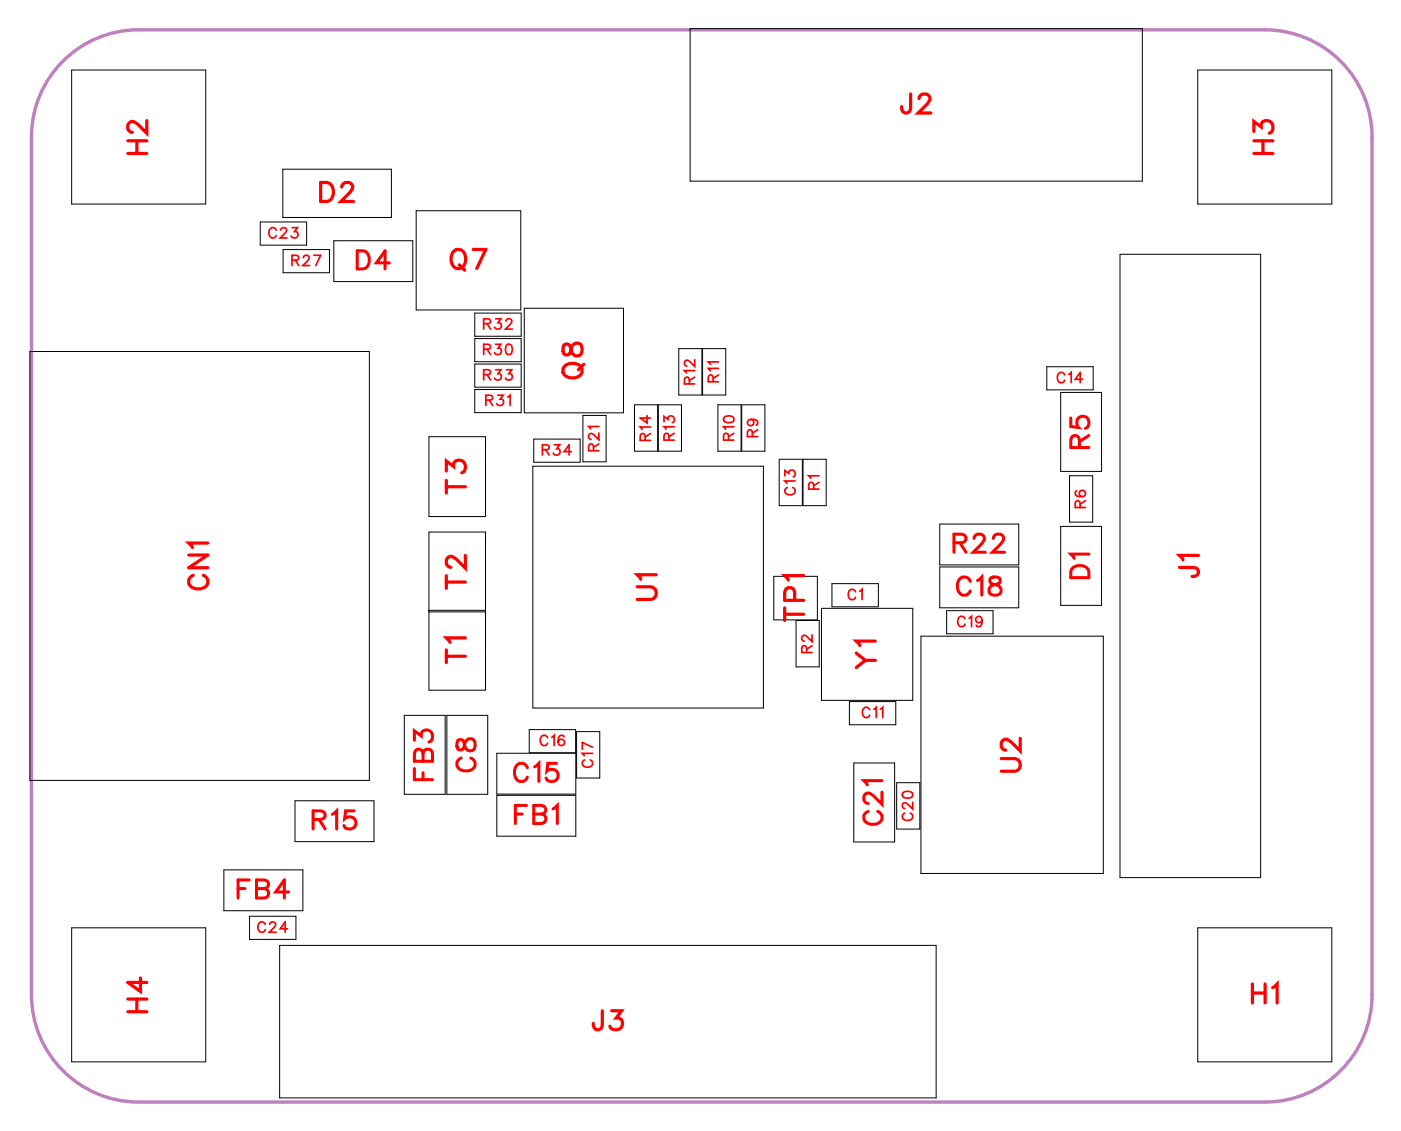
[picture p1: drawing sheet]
<svg xmlns="http://www.w3.org/2000/svg" width="52mm" height="42mm" viewBox="0 0 52 42" stroke-linecap="round" stroke-linejoin="round" font-family="sans-serif">
<path d="M2.3 2.3a4 4 0 0 1 2.9-1.2h42a4 4 0 0 1 4 4v32a4 4 0 0 1-4 4h-42a4 4 0 0 1-4-4v-32a4 4 0 0 1 1.1-2.8z" fill="none" stroke="#bf80bf" stroke-width=".13"/>
<g fill="none" stroke="#000" stroke-width=".04">
<path d="M1.1 13.1h12.7v16h-12.7zM2.7 2.6h5v5h-5zM9.7 8.3h1.7v.8h-1.7zM10.5 6.3h4.1v1.8h-4.1zM10.6 9.3h1.7v.9h-1.7zM12.4 9h3v1.5h-3zM15.5 7.9h3.9v3.7h-3.9zM16 16.3h2.1v3h-2.1zM16 19.8h2.1v5.9h-2.1zM17.7 14.5h1.7v.9h-1.7zM17.7 11.7h1.7v.8h-1.7zM17.7 12.6h1.7v.9h-1.7z"/>
<path d="M17.7 13.6h1.7v.8h-1.7zM19.6 11.5h3.7v3.9h-3.7zM19.9 17.4h8.6v9h-8.6zM19.9 16.4h1.7v.8h-1.7zM21.7 15.5h.9v1.7h-.9zM23.7 15.1h1.7v1.7h-1.7zM24.5 15.1v1.7M25.3 13h1.8v1.7h-1.8zM25.7 1.1h16.9v5.7h-16.9zM26.2 13v1.7M26.8 15.1h1.7v1.7h-1.7zM27.6 15.1v1.7"/>
<path d="M27.7 15.1v1.7M29.1 17.1h1.7v1.8h-1.7zM29.9 17.1v1.8M35 19.6h3v1.5h-3zM39 13.7h1.8v.8h-1.8zM39.6 19.6h1.5v3h-1.5zM39.6 14.6h1.5v3h-1.5zM39.9 17.7h.9v1.8h-.9zM41.8 9.5h5.2v23.2h-5.2zM44.7 2.6h5v5h-5zM2.7 34.6h5v5h-5zM8.3 32.5h3v1.5h-3z"/>
<path d="M9.3 34.2h1.7v.8h-1.7zM10.4 35.3h24.5v5.7h-24.5zM11 29.9h2.9v1.5h-2.9zM15.1 26.7h1.5v2.9h-1.5zM16 22.8h2.1M16.7 26.7h1.5v2.9h-1.5zM18.5 29.7h3v1.5h-3zM21.5 28.1h-1.8v-.9h1.8v2.4h-3v-1.5h3M21.5 27.3h.9v1.7h-.9zM28.9 21.5h1.6v1.6h-1.6zM29.7 23.1h.9v1.8h-.9zM30.6 22.7h3.4v3.4h-3.4z"/>
<path d="M31 21.8h1.8v.8h-1.8zM31.7 26.2h1.7v.8h-1.7zM31.8 28.5h1.6v2.9h-1.6zM33.4 29.2h.9v1.7h-.9zM34.3 23.7h6.8v8.9h-6.8zM35 21.2h3v1.5h-3zM35.3 22.8h1.7v.8h-1.7zM44.7 34.6h5v5h-5z"/>
</g>
<g fill="none" stroke="#f00" stroke-width=".06">
<path d="M10.3 8.6a.14 .14 0 0 0-.2-.1 .14 .14 0 0 0-.1 .1v.1a.14 .14 0 0 0 .1 .2 .14 .14 0 0 0 .2-.1M10.5 8.6v-.1l.2 .1-.2 .3h.2M10.9 9.7h.2v-.1l-.2-.1v.4M10.9 8.5h.2l-.1 .1a.13 .13 0 0 1 .1 .2 .13 .13 0 0 1-.2 0M11 9.7l.1 .2M11.3 9.6l.1-.1 .1 .1-.2 .3h.3M11.7 9.5h.3l-.2 .4M18 13h.3v-.1l-.3-.1v.4M18 12.1h.3v-.2h-.3v.4M18 14h.3v-.2h-.3v.4M18.1 14.9h.2l.1-.1-.3-.1v.4M18.2 13l.1 .2"/>
<path d="M18.2 12.1l.1 .2M18.2 14l.1 .2M18.2 14.9l.2 .2M18.5 12.8h.2l-.1 .2a.13 .13 0 0 1 .1 .2 .15 .15 0 0 1-.3 0M18.5 11.9h.2l-.1 .1a.13 .13 0 0 1 .1 .2 .15 .15 0 0 1-.3 0M18.5 13.8h.2l-.1 .1a.13 .13 0 0 1 .1 .2 .15 .15 0 0 1-.3 0M18.6 14.7h.2l-.1 .2a.13 .13 0 0 1 0 .2 .13 .13 0 0 1-.2 0M18.9 12v-.1l.2 .1-.2 .3h.2M18.9 13.8h.2l-.1 .1a.13 .13 0 0 1 .1 .2 .13 .13 0 0 1-.2 0M18.9 14.8l.1-.1v.4M20.2 16.8h.2l.1-.2h-.3v.4M20.4 16.8l.1 .2"/>
<path d="M20.7 16.6h.2l-.1 .1a.13 .13 0 0 1 .1 .2 .15 .15 0 0 1-.3 0M21.3 16.8h-.3l.2-.2v.4M22.1 16.8v-.2h-.1v.2h.3M22.3 16.2v.2l-.3-.2v.1v.1M22.3 15.9h-.3v.1M22.3 16.6l-.2 .1M24.1 16.4l-.1-.2h-.1v.2h.4M24.1 15.5v.3l-.2-.2h.4M24.3 15.9h-.4l.1 .1M24.3 16.2l-.2 .1M24.8 15.7v-.2l.1 .1a.13 .13 0 0 1 .2-.1 .15 .15 0 0 1 0 .3M24.9 16.4v-.2h-.1v.2h.3"/>
<path d="M25.1 15.9h-.3v.1M25.1 16.2l-.2 .1M25.7 14.3v-.2h-.1l-.1 .2h.4M25.9 13.8h-.4l.1 .1M25.9 13.4v.3l-.3-.3-.1 .2 .1 .1M25.9 14.1l-.2 .1M26.6 14.2v-.2h-.1l-.1 .2h.4M26.8 13.7h-.4l.1 .1M26.8 13.5h-.4l.1 .1M26.8 14l-.2 .1M27.2 16.4v-.2h-.2v.2h.4M27.4 15.9h-.4l.1 .1"/>
<path d="M27.4 16.2l-.2 .1M28 15.6a.12 .12 0 0 1 .1 .2 .12 .12 0 0 1-.2 .1 .12 .12 0 0 1 0-.2h.3v.2M28.1 16.3l-.1-.2h-.1v.2h.4M28.3 16l-.2 .2M29.3 17.8v-.2l.1 .1a.13 .13 0 0 1 .2-.1 .13 .13 0 0 1 0 .2M29.4 18.2a.14 .14 0 0 0-.1 .1 .14 .14 0 0 0 .1 .2h.1a.14 .14 0 0 0 .2-.2 .14 .14 0 0 0-.1-.1M29.7 17.9h-.4v.1M30.3 18.2v-.2h-.1v.2h.3M30.5 17.7h-.3v.1M30.5 18l-.2 .1M39.7 14a.14 .14 0 0 0-.2-.1 .14 .14 0 0 0-.1 .1v.1a.14 .14 0 0 0 .1 .2 .14 .14 0 0 0 .2-.1M39.9 14l.1-.1v.4"/>
<path d="M40.2 18.3h-.1a.17 .17 0 0 0 .2 .2 .17 .17 0 0 0 .1-.2 .12 .12 0 0 0-.1 .1 .12 .12 0 0 0 .1 .1M40.3 18.9v-.2h-.2v.2h.4M40.4 14.1h-.3l.2-.2v.4M40.5 18.7l-.2 .1M9.9 34.5a.14 .14 0 0 0-.2-.1 .14 .14 0 0 0-.1 .1v.1a.14 .14 0 0 0 .1 .2 .14 .14 0 0 0 .2-.1M10.1 34.5v-.1l.2 .1-.3 .3h.3M10.7 34.6h-.2l.1-.2v.4M20.4 27.5a.14 .14 0 0 0-.1-.1 .14 .14 0 0 0-.1 .2v.1a.14 .14 0 0 0 .1 .1 .14 .14 0 0 0 .1-.1M20.6 27.5l.1-.1v.4M21 27.5a.17 .17 0 0 0-.2 .1 .17 .17 0 0 0 .2 .2 .12 .12 0 0 0 0-.2 .12 .12 0 0 0-.2 .1M21.8 28.3a.14 .14 0 0 0-.1 .2 .14 .14 0 0 0 .2 .1h.1a.14 .14 0 0 0 .1-.1 .14 .14 0 0 0-.1-.2M22.1 28.1h-.4l.1 .1"/>
<path d="M22.1 27.9l-.4-.2v.3M30.1 24.3v-.2h-.2v.2h.4M30.3 23.7v.2l-.3-.2-.1 .1 .1 .1M30.3 24.1l-.2 .1M31.9 22.1a.14 .14 0 0 0-.2-.1 .14 .14 0 0 0-.1 .1v.1a.14 .14 0 0 0 .2 .2 .14 .14 0 0 0 .1-.1M32.1 22.1l.1-.1v.4M32.4 26.5a.14 .14 0 0 0-.1-.1 .14 .14 0 0 0-.1 .1v.1a.14 .14 0 0 0 .1 .2 .14 .14 0 0 0 .1-.1M32.6 26.5l.1-.1v.4M32.8 26.5l.1-.1v.4M33.7 30.3a.14 .14 0 0 0 0 .2 .14 .14 0 0 0 .1 .1h.1a.14 .14 0 0 0 .1-.1 .14 .14 0 0 0-.1-.2M34 29.9v.3l-.3-.3v.2v.1M36 23.1a.14 .14 0 0 0-.2-.1 .14 .14 0 0 0-.1 .1v.1a.14 .14 0 0 0 .1 .2 .14 .14 0 0 0 .2-.1"/>
<path d="M36.1 23.1l.1-.1v.4M36.6 23.1a.12 .12 0 0 1-.1 .1 .12 .12 0 0 1-.1-.2 .12 .12 0 0 1 .2 0v.4l-.2-.1"/>
<circle cx="19" cy="13" r=".17"/>
<circle cx="27.2" cy="15.6" r=".17"/>
<circle cx="33.8" cy="29.6" r=".17"/>
</g>
<g fill="none" stroke="#f00" stroke-width=".11">
<path d="M13.3 9.4h.2a.36 .36 0 0 1 .3 .3 .36 .36 0 0 1-.3 .3h-.2zM14.5 9.8h-.5l.4-.4v.6M39.9 15.6v.3h.3a.24 .24 0 0 1 0-.3 .24 .24 0 0 1 .4 0 .24 .24 0 0 1-.1 .4M40.3 16.7l-.1-.4h-.2l-.1 .4h.7M40.6 16.2l-.3 .3M8.9 33.1h.2M9.3 32.8h-.4v.7M9.6 33.1l.4 .1v.2l-.1 .1h-.3v-.7l.4 .1v.1l-.1 .1M10.8 33.3h-.5l.3-.5v.7M11.7 30.6l.4-.1v-.2l-.4-.1v.7M11.9 30.6l.2 .3M12.4 30.4l.2-.2v.7"/>
<path d="M13.2 30.2h-.3v.3a.24 .24 0 0 1 .3 0 .24 .24 0 0 1 0 .4 .24 .24 0 0 1-.4-.1M15.5 27.6v-.3l.2 .2a.22 .22 0 0 1 .4-.2 .22 .22 0 0 1-.1 .4M15.5 28.7v.4h.6M15.8 28.1l-.2-.2-.1 .1v.4h.6v-.3l-.1-.2-.2 .1v.4M15.8 28.8v.3M17.1 27.6v.3h.2a.28 .28 0 0 1 .1-.3 .28 .28 0 0 1 .3 0v.3a.28 .28 0 0 1-.3 0 .28 .28 0 0 1-.1-.3zM17.2 28.3a.25 .25 0 0 0-.2 .3 .25 .25 0 0 0 .3 .2h.2a.25 .25 0 0 0 .2-.2 .25 .25 0 0 0-.1-.3M19.2 30.4h.3M19.6 30h-.4v.7M19.7 28.6a.25 .25 0 0 0-.3-.1 .25 .25 0 0 0-.2 .2v.2a.25 .25 0 0 0 .2 .3 .25 .25 0 0 0 .3-.2M19.9 30.4h.4l.1 .2-.2 .1h-.3v-.7l.4 .1 .1 .1-.2 .2M19.9 28.6l.2-.1v.7"/>
<path d="M20.6 30.2l.2-.2v.7M20.8 28.5h-.4v.3a.24 .24 0 0 1 .4 0 .24 .24 0 0 1-.1 .3 .24 .24 0 0 1-.3-.1M32.4 30.3a.25 .25 0 0 0-.2 .3 .25 .25 0 0 0 .3 .2h.1a.25 .25 0 0 0 .3-.2 .25 .25 0 0 0-.2-.3M32.9 29.6v.4l-.5-.4-.2 .1 .1 .2 .1 .1M32.9 29.1h-.7l.1 .2M35.6 20.2h.4v-.2l-.4-.1v.7M35.8 20.2l.2 .4M36.2 21.7a.25 .25 0 0 0-.3-.2 .25 .25 0 0 0-.2 .3v.1a.25 .25 0 0 0 .2 .3 .25 .25 0 0 0 .3-.2M36.3 20.1l.1-.1 .2-.1 .1 .2-.4 .5h.4M36.5 21.7l.1-.2v.7M37 21.6v.2h.2l.1 .2a.22 .22 0 0 1-.2 .2 .22 .22 0 0 1-.2-.2l.4-.3v-.1zM37 20.1l.1-.1 .2-.1 .1 .2-.4 .5h.5"/>
<path d="M40 21.2a.38 .38 0 0 1 .6 .1v.2h-.7zM40.6 20.7h-.7l.2 .1"/>
</g>
<g fill="none" stroke="#f00" stroke-width=".12">
<path d="M4.8 5.7h.7M4.8 5.3h.7M5.1 5.3v.4M5.5 4.5v.5l-.4-.4-.2-.1-.1 .2v.1l.1 .1M12 6.8h.2a.38 .38 0 0 1 .2 .4 .38 .38 0 0 1-.2 .3h-.2zM12.7 7l.2-.2h.1l.2 .1-.1 .3-.4 .3h.5M16.6 17.6v-.4l.3 .2a.24 .24 0 0 1 .4-.2 .24 .24 0 0 1-.1 .4M16.6 17.9v.5M16.6 18.2h.8M16.9 9.4l.1-.1a.33 .33 0 0 1 .4 .4 .33 .33 0 0 1-.4 .3l-.2-.3zM17.1 9.9l.2 .2M17.6 9.3h.5l-.3 .7"/>
<path d="M21 12.9v.3h.2l.3-.4a.24 .24 0 0 1 .2 .2 .24 .24 0 0 1-.2 .3l-.2-.1-.1-.3zM21.1 13.6a.35 .35 0 0 1 .4 0 .35 .35 0 0 1 .2 .4 .33 .33 0 0 1-.5 .1 .33 .33 0 0 1-.1-.5zM21.8 13.6l-.2 .2M34 3.5l-.1 .6-.2 .1-.1-.2M34.3 3.7l.1-.2h.2l.1 .1-.1 .3-.4 .3h.5M46.8 4.9v-.4l.2 .2a.24 .24 0 0 1 .4-.1 .24 .24 0 0 1-.1 .4M46.8 5.7h.7M46.8 5.3h.7M47.1 5.3v.4M4.8 37.7h.7M4.8 37.3h.7M5.1 37.3v.4"/>
<path d="M5.2 36.5v.5l-.4-.3h.7M7 20.7h.7l-.7 .5h.7M7.2 21.5a.26 .26 0 0 0-.2 .3 .26 .26 0 0 0 .3 .2h.2a.26 .26 0 0 0 .3-.2 .26 .26 0 0 0-.2-.3M7.7 20.3h-.7l.2 .1M16.6 24.5h.8M16.6 21.5v.4M16.6 24.2v.5M16.6 21.7h.8M17.4 23.8h-.8l.2 .2M17.4 20.7v.5l-.4-.3-.2-.1-.2 .1v.1l.2 .2M22.5 37.7l-.1 .6-.2 .1-.1-.2M22.8 37.7h.4l-.2 .3a.24 .24 0 0 1 .2 .4 .25 .25 0 0 1-.5-.1"/>
<path d="M23.8 21.9h.5l.2 .2-.1 .2-.6 .1M24.5 21.4h-.7l.1 .2M29.3 22.9h.7M29.3 22.7v.5M29.6 22.4v-.4h-.3v.4h.7M30 21.5h-.7l.1 .1M31.9 24.4l.4 .2M32.6 24.6h-.3l-.4 .3M32.6 23.9h-.7l.2 .2M37.3 28.3h.6l.2 .2-.1 .2-.7 .1M38.1 27.5v.5l-.4-.3-.2-.1-.2 .1v.1l.2 .2M44 21.2h.6l.1 .2-.2 .1"/>
<path d="M44.7 20.7h-.7l.1 .2M46.7 36.7v.7M46.7 37h.5M47.2 36.7v.7M47.5 36.8l.1-.1v.7"/>
</g>
<g font-size="1.2" fill="#fff">
<text x="5.8" y="5.8" transform="rotate(-90 5.8 5.8)">H2</text>
<text x="33.6" y="4.5">J2</text>
<text x="47.8" y="5.8" transform="rotate(-90 47.8 5.8)">H3</text>
<text x="11.9" y="7.8">D2</text>
<text x="16.8" y="10.3">Q7</text>
<text x="22" y="14.2" transform="rotate(-90 22 14.2)">Q8</text>
<text x="8" y="22" transform="rotate(-90 8 22)">CN1</text>
<text x="17.7" y="22" transform="rotate(-90 17.7 22)">T2</text>
<text x="17.7" y="18.5" transform="rotate(-90 17.7 18.5)">T3</text>
<text x="24.8" y="22.4" transform="rotate(-90 24.8 22.4)">U1</text>
<text x="30.3" y="23.2" transform="rotate(-90 30.3 23.2)">TP1</text>
<text x="45" y="21.6" transform="rotate(-90 45 21.6)">J1</text>
<text x="17.7" y="24.8" transform="rotate(-90 17.7 24.8)">T1</text>
<text x="32.9" y="25" transform="rotate(-90 32.9 25)">Y1</text>
<text x="38.4" y="28.8" transform="rotate(-90 38.4 28.8)">U2</text>
<text x="5.8" y="37.8" transform="rotate(-90 5.8 37.8)">H4</text>
<text x="22.1" y="38.7">J3</text>
<text x="46.7" y="37.7">H1</text>
</g>
<g font-size="1.1" fill="#fff">
<text x="13.3" y="10.3">D4</text>
<text x="40.9" y="16.8" transform="rotate(-90 40.9 16.8)">R5</text>
<text x="35.5" y="20.9">R22</text>
<text x="35.7" y="22.5">C18</text>
<text x="40.9" y="21.6" transform="rotate(-90 40.9 21.6)">D1</text>
<text x="16.4" y="29.1" transform="rotate(-90 16.4 29.1)">FB3</text>
<text x="18" y="28.8" transform="rotate(-90 18 28.8)">C8</text>
<text x="19.1" y="29.4">C15</text>
<text x="8.8" y="33.8">FB4</text>
<text x="11.6" y="31.2">R15</text>
<text x="19.2" y="31">FB1</text>
<text x="33.2" y="30.8" transform="rotate(-90 33.2 30.8)">C21</text>
</g>
<g font-size=".6" fill="#fff">
<text x="10" y="9">C23</text>
<text x="10.9" y="10.1">R27</text>
<text x="18" y="13.4">R30</text>
<text x="18" y="12.4">R32</text>
<text x="18" y="14.3">R33</text>
<text x="18.1" y="15.3">R31</text>
<text x="20.2" y="17.1">R34</text>
<text x="22.5" y="16.8" transform="rotate(-90 22.5 16.8)">R21</text>
<text x="24.4" y="16.5" transform="rotate(-90 24.4 16.5)">R14</text>
<text x="25.3" y="16.5" transform="rotate(-90 25.3 16.5)">R13</text>
<text x="26.1" y="14.4" transform="rotate(-90 26.1 14.4)">R12</text>
<text x="27" y="14.3" transform="rotate(-90 27 14.3)">R11</text>
<text x="27.5" y="16.5" transform="rotate(-90 27.5 16.5)">R10</text>
<text x="28.4" y="16.3" transform="rotate(-90 28.4 16.3)">R9</text>
<text x="39.4" y="14.4">C14</text>
<text x="29.8" y="18.5" transform="rotate(-90 29.8 18.5)">C13</text>
<text x="30.7" y="18.3" transform="rotate(-90 30.7 18.3)">R1</text>
<text x="31.6" y="22.5">C1</text>
<text x="35.7" y="23.5">C19</text>
<text x="40.6" y="19" transform="rotate(-90 40.6 19)">R6</text>
<text x="20.1" y="28">C16</text>
<text x="22.3" y="28.7" transform="rotate(-90 22.3 28.7)">C17</text>
<text x="30.4" y="24.4" transform="rotate(-90 30.4 24.4)">R2</text>
<text x="32.1" y="26.9">C11</text>
<text x="9.6" y="34.9">C24</text>
<text x="34.2" y="30.6" transform="rotate(-90 34.2 30.6)">C20</text>
</g>
</svg>
